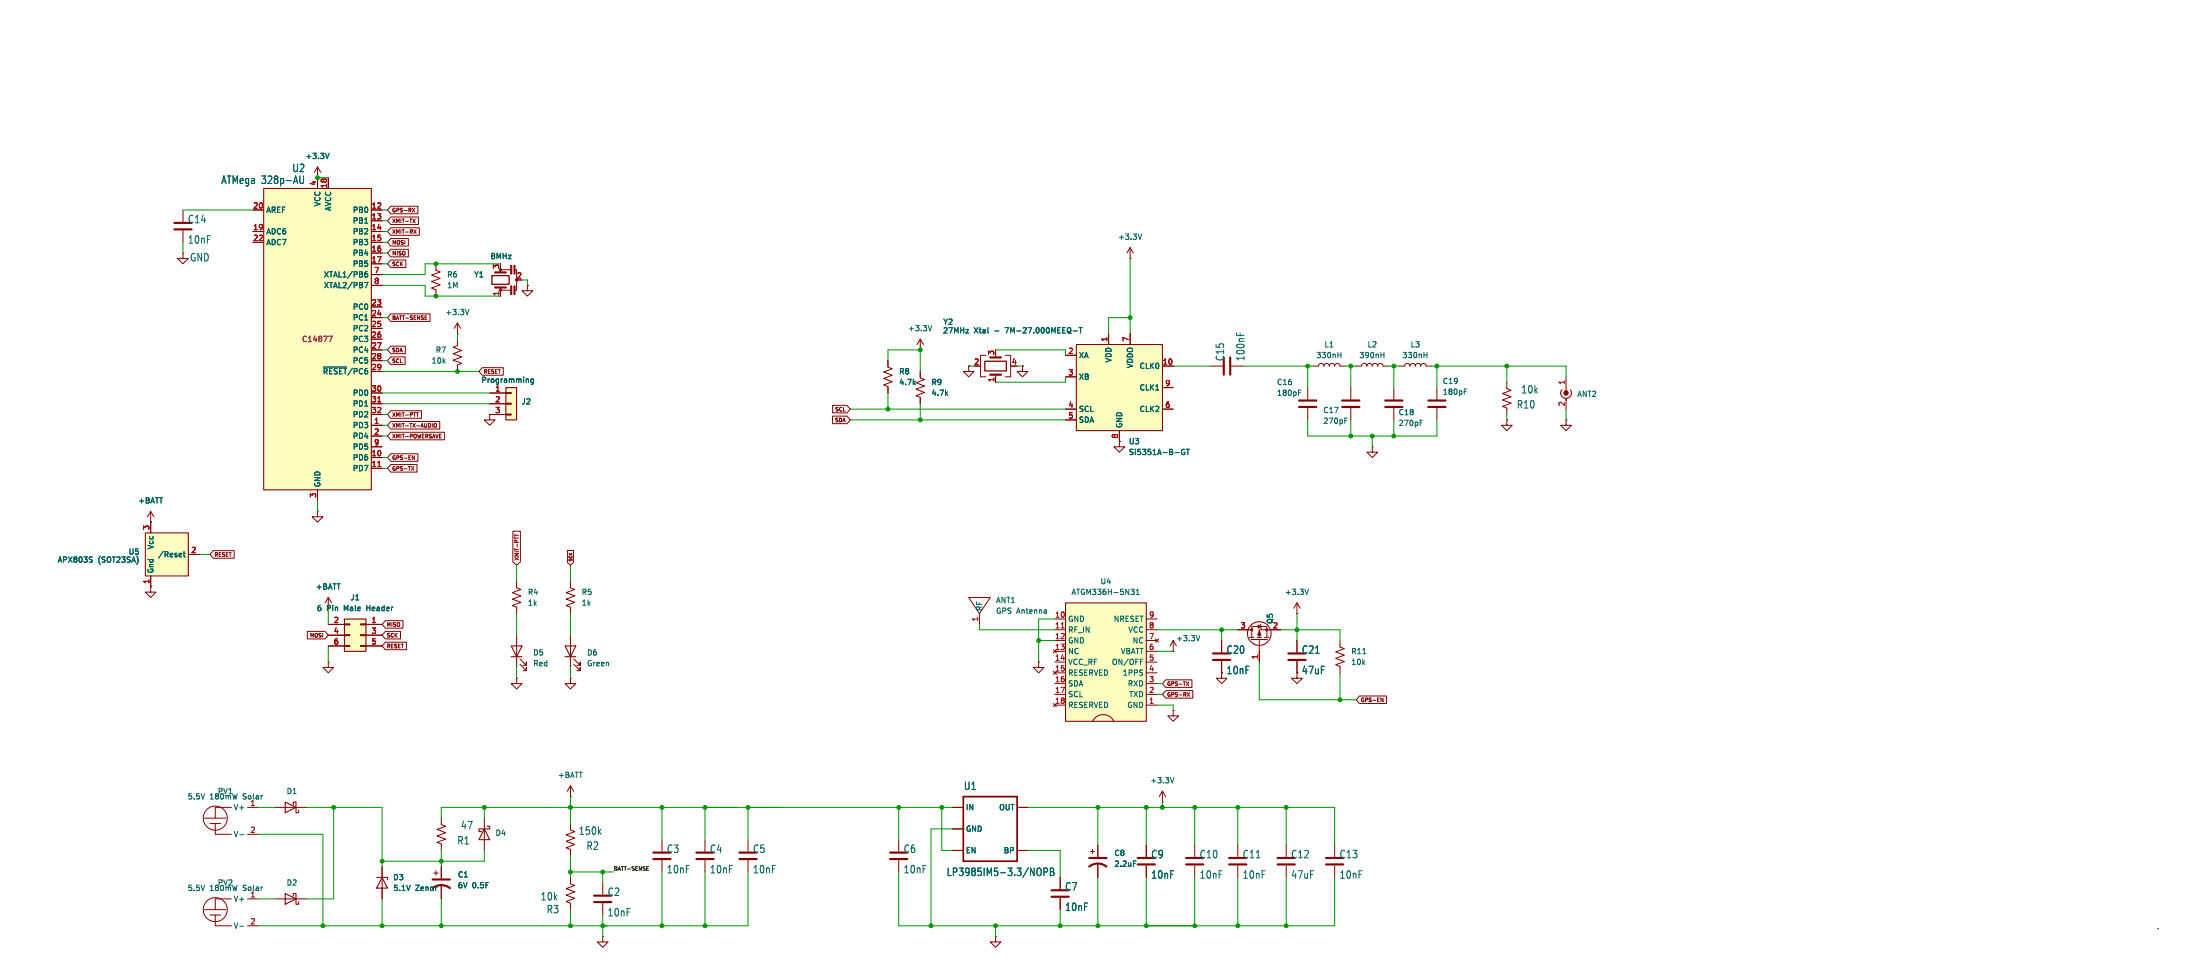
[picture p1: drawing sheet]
<svg xmlns="http://www.w3.org/2000/svg" width="519mm" height="229mm" viewBox="0 0 519 229" stroke-linecap="round" stroke-linejoin="round" font-family="sans-serif">
<g fill="none" stroke="#840000" stroke-width=".24">
<path d="M74.9 120.7v1.2h1.3l-1.3 1.3-1.2-1.3h1.2M74.9 120.7h.1M121.9 137.2v1.5l1 .4-2 .8 2 .7-2 .8 2 .7-2 .8 1 .4v1.5M316.2 151.2v1.5l1 .4-2 .7 2 .8-2 .7 2 .8-2 .8 1 .4v1.5M134.6 194.3v1.6l1 .3-2 .8 2 .8-2 .7 2 .8-2 .8 1 .3v1.6M274.3 189.3h.1M274.3 186.7l-.7 1.3M274.3 186.7l.8 1.3M274.3 186.7v2.6M303.5 199.4v2.8M315 199.4v2.8M250.2 207v2.8"/>
<path d="M250.2 211.9v2.8M303.5 204.2v2.8M315 204.2v2.8M509.2 219.2h.1"/>
</g>
<path d="M248.2 210.1h4M248.2 211.6h4M301.5 202.5h4.1M301.5 204h4.1M312.9 202.5h4.1M312.9 204h4.1" fill="none" stroke="#840000" stroke-width=".51"/>
<path d="M321.6 154.3h.7M277 183.5l-.4 1.3" fill="none" stroke="#006464" stroke-width=".24"/>
<path d="M34.3 125.8h10.1v10.1h-10.1z" fill="#ffffc2"/>
<g fill="none" stroke="#840000" stroke-width=".24">
<path d="M102.9 62.3v1.5l1 .4-2 .7 2 .8-2 .7 2 .8-2 .8 1 .4v1.5M107.9 78.8h.1M107.9 76.2l-.7 1.3M107.9 76.2l.8 1.3M107.9 76.2v2.6M118.1 68.5h2.4M118.1 63.5v.7M118.1 68v1.9M118.1 63.7h2.5M121.4 63.7h.5v4.8h-.5M124.5 67.3v1.3h1.2l-1.2 1.3-1.3-1.3h1.3M124.5 67.3h.1"/>
<path d="M285.7 86.4h2.8M290.6 86.4h2.8M308.6 91.5v2.8M308.6 96.3v2.8M309.9 86.4h1.2l.2-.5 .5-.1 .4 .1 .2 .5 .2-.5 .5-.1 .4 .1 .2 .5 .2-.5 .4-.1 .5 .1 .2 .5 .1-.5 .5-.1 .4 .1 .2 .5h1.3M318.8 91.5v2.8M318.8 96.3v2.8M320 86.4h1.3l.2-.5 .4-.1 .5 .1 .2 .5 .2-.5 .4-.1 .5 .1 .1 .5 .2-.5 .5-.1 .4 .1 .2 .5 .2-.5 .5-.1 .4 .1 .2 .5h1.3M323.8 105.4v1.3h1.3l-1.3 1.3-1.2-1.3h1.2M323.8 105.4h.1M34.3 125.8h10.1v10.1h-10.1zM35.6 123.2h.1"/>
<path d="M35.6 138.5v1.2h1.2l-1.2 1.3-1.3-1.3h1.3M35.6 138.5h.1M35.6 120.7v5.1M35.6 135.9v2.6M35.6 120.7l-.8 1.2M35.6 120.7l.7 1.2M44.4 130.8h2.6M134.6 137.2v1.5l1 .4-2 .8 2 .7-2 .8 2 .7-2 .8 1 .4v1.5M121.9 149.9v7.6M122.7 156.7l1.5 1.6v-.8v.8h-.8M122.7 155.5l1.5 1.5v-.8v.8h-.8M134.6 149.9v7.6"/>
<path d="M135.4 156.7l1.5 1.6v-.8v.8h-.8M135.4 155.5l1.5 1.5v-.8v.8h-.8M288.3 158.8v1.2h1.3l-1.3 1.3-1.3-1.3h1.3M288.3 158.8h.1M288.3 151.2v2.7M288.3 156v2.8M292.1 148.6h3.3M295.4 150.4v-2.5h3.6v2.5M296.9 147.5l.7 .4-.7 .3zM297.2 150.9v5.3M297.4 147.3l.3 1.1M302.3 148.6h-5.1v1.8"/>
<path d="M306.1 158.8v1.2h1.2l-1.2 1.3-1.3-1.3h1.3M306.1 158.8h.1M306.1 144.8h.1M306.1 142.3v2.5M306.1 151.2v2.7M306.1 156v2.8M306.1 142.3l-.8 1.2M306.1 142.3l.7 1.2M48.3 193.1h5M49.5 194.3h2.6M50.8 194.3v2.6h3.8M54.6 190.5h-3.8v2.6"/>
<path d="M58.4 190.5h2.6M58.4 196.9h2.6M64.8 190.5h7.6M104.1 193.1v1.5l1.1 .4-2.1 .7 2.1 .8-2.1 .8 2.1 .7-2.1 .8 1 .4v1.5M166.4 198.1v2.8M176.5 198.1v2.8M48.3 214.7h5M49.5 215.9h2.6M50.8 215.9v2.6h3.8M54.6 212.1h-3.8v2.6M58.4 212.1h2.6M58.4 218.5h2.6"/>
<path d="M64.8 212.1h7.6M90.2 204.5v7.6M166.4 203v2.8M176.5 203v2.8M234.9 221v1.3h1.3l-1.3 1.2-1.2-1.2h1.2M234.9 221h.1"/>
<circle cx="50.8" cy="193.1" r="2.84"/>
<circle cx="50.8" cy="214.7" r="2.84"/>
</g>
<g fill="none" stroke="#006464" stroke-width=".24">
<path d="M110.7 73l-.5 1.3M291.8 78.5v.7M306.4 92.6h.5M306.4 92h.6M315.7 83.8h.7M316.4 83.2v1.2M317.4 99.3h.4M317.4 98.6h.6M325.9 83.8h.7M326.6 83.2v1.2M21.6 131.4l.2 .1M21.7 132.2v.4"/>
<path d="M43.2 130.6h.5M43.4 130.1v1.1l.3 .2M308.8 139l-.4 1.3M56.5 197h1M56.5 218.6h1"/>
</g>
<g fill="none" stroke="#840000" stroke-width=".51">
<path d="M116.8 67.8h2.6M116.8 64.3h2.6M288.8 84.4v4M290.3 84.4v4M306.6 96h4M306.6 94.5h4M316.7 96h4.1M316.7 94.5h4.1M286.3 154.2h4M286.3 155.7h4M304 154.2h4.1M304 155.7h4.1"/>
<path d="M164.3 201.2h4.1M164.3 202.7h4.1M174.5 201.2h4.1M174.5 202.7h4.1"/>
</g>
<g fill="#840000" stroke="#840000" stroke-width=".24">
<path d="M120.5 67.5h.3v2h-.3z"/>
<path d="M121.3 67.5h.2v2h-.2z"/>
<path d="M120.5 62.6h.3v2.1h-.3z"/>
<path d="M121.3 62.6h.2v2.1h-.2z"/>
<path d="M297.2 148.9l.4 1h-.8z"/>
<circle cx="118.1" cy="68.5" r=".25"/>
<circle cx="295.4" cy="148.6" r=".25"/>
<circle cx="299" cy="148.6" r=".25"/>
</g>
<path d="M116.1 65h4v2.1h-4z" fill="none" stroke="#840000" stroke-width=".3"/>
<g fill="none" stroke="#840000" stroke-width=".25">
<path d="M120.6 152.4h2.6l-1.3 2.6zM120.6 155h2.6M133.3 152.4h2.6l-1.3 2.6zM133.3 155h2.6M294.9 150.4h1M295.3 150.9h3.8M296.7 150.4h1M298.4 150.4h1.1M67.3 189.3l2.5 1.2-2.5 1.3zM69.2 189.9v-.6h.6v2.5h.7v-.6M67.3 210.8l2.5 1.3-2.5 1.3zM69.2 211.5v-.7h.6v2.6h.7v-.6"/>
<path d="M88.9 207h2.5v.5M90.2 207l1.2 2.6h-2.5z"/>
<circle cx="297.2" cy="149.5" r="2.79"/>
</g>
<path d="M251.5 142.3h19v27.9h-19z" fill="#ffffc2"/>
<g fill="none" stroke="#840000" stroke-width=".24">
<path d="M217.2 87.7v1.5l1 .4-2 .7 2 .8-2 .7 2 .8-2 .8 1 .4v1.5M228.6 141h5.1l-2.6 3.8zM231.1 144.8v2.5M245.1 156.2v1.3h1.3l-1.3 1.3-1.3-1.3h1.3M245.1 156.2h.1M248.9 146.1h2.6M248.9 148.6h2.6M248.9 151.2h2.6M248.9 153.7h2.6M248.9 156.2h2.6M248.9 158.8h2.6M270.5 146.1h2.5"/>
<path d="M270.5 148.6h2.5M270.5 151.2h2.5M270.5 153.7h2.5M270.5 156.2h2.5M270.5 158.8h2.5M272.7 150.8l.7 .7M273.4 150.8l-.7 .7M248.9 161.3h2.6M248.9 163.9h2.6M248.9 166.4h2.6M257.8 170.2a2.84 2.84 0 0 1 2.5-1.6 2.84 2.84 0 0 1 2.6 1.6M270.5 161.3h2.5"/>
<path d="M270.5 163.9h2.5M270.5 166.4h2.5M276.9 167.7v1.2h1.2l-1.2 1.3-1.3-1.3h1.3M276.9 167.7h.1"/>
</g>
<path d="M251.5 142.3h19v27.9h-19z" fill="none" stroke="#840000" stroke-width=".25"/>
<path d="M250.4 148.2h.8" fill="none" stroke="#a90000" stroke-width=".24"/>
<path d="M266.9 139h.8l-.5 .5 .4 .1 .1 .5-.3 .2h-.3M268.2 139.4l.3-.4v1.3M268.2 140.3h.7M269.1 155.5h.6" fill="none" stroke="#006464" stroke-width=".24"/>
<path d="M81.3 146.1h5.1v7.6h-5.1z" fill="#ffffc2"/>
<path d="M81.3 146.1h5.1v7.6h-5.1z" fill="none" stroke="#840000" stroke-width=".25"/>
<g fill="none" stroke="#840000" stroke-width=".24">
<path d="M77.5 147.3h3.8M77.5 149.9h3.8M77.5 152.4h3.8M81.3 147.2h1.2v.3h-1.2zM81.3 149.8h1.2v.2h-1.2zM81.3 152.3h1.2v.3h-1.2zM85.1 147.2h1.3v.3h-1.3zM85.1 149.8h1.3v.2h-1.3zM85.1 152.3h1.3v.3h-1.3zM86.4 147.3h3.8M86.4 149.9h3.8M86.4 152.4h3.8"/>
<path d="M276.9 153.7h.1M276.9 151.2l-.8 1.2M276.9 151.2l.7 1.2M276.9 151.2v2.5M134.6 160v1.3h1.3l-1.3 1.3-1.3-1.3h1.3M134.6 160h.1"/>
</g>
<path d="M283.1 150l-.4 1.2" fill="none" stroke="#006464" stroke-width=".24"/>
<path d="M254 81.3h20.3v20.3h-20.3z" fill="#ffffc2"/>
<path d="M254 81.3h20.3v20.3h-20.3z" fill="none" stroke="#840000" stroke-width=".25"/>
<g fill="none" stroke="#840000" stroke-width=".24">
<path d="M261.6 78.8v2.5M266.7 78.8v2.5M107.9 80v1.6l-1 .3 2.1 .8-2.1 .8 2.1 .7-2.1 .8 2.1 .8-1.1 .3v1.6M251.5 83.8h2.5M251.5 88.9h2.5M251.5 96.5h2.5M251.5 99.1h2.5M274.3 96.5h2.6M274.3 86.4h2.6M274.3 91.5h2.6M328.9 91.5v2.8M328.9 96.3v2.8"/>
<path d="M355.6 90.2v1.5l1 .4-2 .8 2 .7-2 .8 2 .7-2 .8 1 .4v1.5M264.2 104.2v1.2h1.2l-1.2 1.3-1.3-1.3h1.3M264.2 104.2h.1M264.2 101.6v2.6M77.5 156.2v1.3h1.2l-1.2 1.3-1.3-1.3h1.3M77.5 156.2h.1M77.5 141l-.8 1.3M77.5 141l.7 1.3M77.5 141v2.5M121.9 160v1.3h1.3l-1.3 1.3-1.3-1.3h1.3M121.9 160h.1M134.6 188h.1"/>
<path d="M134.6 185.4l-.7 1.3M134.6 185.4l.8 1.3M134.6 185.4v2.6M156.2 198.1v2.8M156.2 203v2.8"/>
</g>
<path d="M335.1 99.8h.5M335.1 99.2h.6M279.5 106.1a.58 .58 0 0 0-.7 .6 .58 .58 0 0 0 .8 .5v-.5h-.2M280 106h.7M280.3 106v1.3" fill="none" stroke="#006464" stroke-width=".24"/>
<path d="M326.9 96h4.1M326.9 94.5h4.1M154.2 201.2h4M154.2 202.7h4" fill="none" stroke="#840000" stroke-width=".51"/>
<path d="M119.4 91.5h2.5v7.6h-2.5z" fill="#ffffc2"/>
<path d="M119.4 91.5h2.5v7.6h-2.5zM368.6 92a1.27 1.27 0 0 0 .1 1.7 1.27 1.27 0 0 0 1.7 0 1.27 1.27 0 0 0 .2-1.7M114.3 195.6l1.3 2.5h-2.6zM114.9 195h.7v.6h-2.6v.6h.7" fill="none" stroke="#840000" stroke-width=".25"/>
<g fill="none" stroke="#840000" stroke-width=".24">
<path d="M115.6 97.8v1.3h1.2l-1.2 1.3-1.3-1.3h1.3M115.6 97.8h.1M115.6 92.7h3.8M115.6 95.3h3.8M115.6 97.8h3.8M119.4 92.6h1.2v.3h-1.2zM119.4 95.1h1.2v.3h-1.2zM119.4 97.7h1.2v.2h-1.2zM217.2 82.6h.1M217.2 80l-.8 1.3M217.2 80l.7 1.3M217.2 80v2.6"/>
<path d="M228.6 86.4v1.3h1.3l-1.3 1.2-1.3-1.2h1.3M228.6 86.4h.1M330.2 86.4h1.3l.2-.5 .4-.1 .5 .1 .1 .5 .2-.5 .5-.1 .4 .1 .2 .5 .2-.5 .4-.1 .5 .1 .2 .5 .2-.5 .4-.1 .5 .1 .1 .5h1.3M339.1 91.5v2.8M339.1 96.3v2.8M355.6 99.1v1.3h1.3l-1.3 1.2-1.3-1.2h1.3M355.6 99.1h.1M369.6 99.1v1.3h1.2l-1.2 1.2-1.3-1.2h1.3M369.6 99.1h.1M369.6 88.9v3.8M369.6 94v2.5M114.3 193.1v7.6"/>
<path d="M281.9 199.4v2.8M292.1 199.4v2.8M102.4 206h1M102.9 205.5v1M104.1 204.5v2.8M104.1 208.8v3.3M134.6 207v1.6l1 .3-2 .8 2 .8-2 .7 2 .8-2 .8 1 .3v1.6M142.2 208.3v2.8M142.2 213.1v2.8M281.9 204.2v2.8M292.1 204.2v2.8M142.2 221v1.3h1.3l-1.3 1.2-1.2-1.2h1.2"/>
<path d="M142.2 221h.1"/>
</g>
<path d="M219.9 76.8l-.4 1.3M124.5 89.4l.2 .2v.7M125.9 89.4v1l-.3 .3-.3-.1M125.9 89.5l-.4-.1-.2 .3 .1 .5h.5M336 83.8h.8M336.8 83.2v1.2M345.6 92.4h.4M345.6 91.8h.6" fill="none" stroke="#006464" stroke-width=".24"/>
<path d="M337.1 96h4M337.1 94.5h4M102.1 209.6a3.3 3.3 0 0 1 4.1 0M102.1 207.5h4.1M140.2 211.4h4.1M140.2 212.9h4.1M279.9 202.5h4.1M279.9 204h4.1M290.1 202.5h4M290.1 204h4" fill="none" stroke="#840000" stroke-width=".51"/>
<circle cx="369.6" cy="92.7" r=".51" fill="#840000" stroke="#840000" stroke-width=".24"/>
<path d="M62.2 44.5h25.4v71.1h-25.4z" fill="#ffffc2"/>
<path d="M62.2 44.5h25.4v71.1h-25.4z" fill="none" stroke="#840000" stroke-width=".25"/>
<g fill="none" stroke="#840000" stroke-width=".24">
<path d="M74.9 39.4v5.1M74.9 39.4l-.7 1.3M74.9 39.4l.8 1.3M43.2 59.7v1.3h1.2l-1.2 1.3-1.3-1.3h1.3M43.2 59.7h.1M43.2 49.6v2.7M43.2 54.4v2.8M59.7 49.6h2.5M59.7 54.6h2.5M59.7 57.2h2.5M74.9 41.9h.1M77.5 41.9v2.6"/>
<path d="M87.6 49.6h2.6M87.6 54.6h2.6M87.6 57.2h2.6M87.6 52.1h2.6M87.6 59.7h2.6M92.2 58.8h4.2v1.8h-4.2l-.8-.9zM92.2 56.3h4.2v1.8h-4.2l-.8-.9zM92.2 51.2h6.5v1.8h-6.5l-.8-.9zM92.2 48.7h6.4v1.7h-6.4l-.8-.8zM92.2 53.7h6.8v1.8h-6.8l-.8-.9zM97.3 49.1l.6 .9M97.4 51.7l.6 .9"/>
<path d="M97.6 54.2l.6 .9M97.9 49.1l-.6 .9M98 51.7l-.6 .9M98.2 54.2l-.6 .9M266.7 58.4l-.8 1.3M266.7 58.4l.8 1.3M266.7 58.4v2.6M87.6 62.3h2.6M87.6 64.8h2.6M87.6 67.3h2.6M87.6 72.4h2.6M87.6 75h2.6"/>
<path d="M87.6 77.5h2.6M92.2 74.1h9.3v1.7h-9.3l-.8-.8zM92.2 61.4h3.6v1.7h-3.6l-.8-.8zM100.3 75h.3M100.3 75.4h.4M100.3 74.5h.4M118.1 68.6v1.3M124.5 67.3h.1M261.6 78.8v2.5M266.7 61h.1M266.7 78.8v2.5M87.6 80h2.6"/>
<path d="M87.6 82.6h2.6M87.6 85.1h2.6M87.6 87.7h2.6M87.6 92.7h2.6M87.6 95.3h2.6M87.6 97.8h2.6M92.2 84.2h3.4v1.8h-3.4l-.8-.9zM92.2 81.7h3.4v1.8h-3.4l-.8-.9zM92.2 96.9h7.3v1.8h-7.3l-.8-.9zM92.2 99.5h11.6v1.7h-11.6l-.8-.8zM98.3 97.4h.5M113.8 86.8h5v1.7h-5l-.8-.8z"/>
<path d="M115.6 97.8h.1M115.6 92.7h3.8M115.6 95.3h3.8M115.6 97.8h3.8M196.5 98.2h3.4l.8 .9-.8 .9h-3.4zM196.5 95.7h3.4l.8 .8-.8 .9h-3.4zM209.5 85.1v1.5l1.1 .4-2.1 .8 2.1 .7-2.1 .8 2.1 .8-2.1 .7 1 .4v1.5M217.2 87.7v1.2M217.2 94v1.3M228.6 86.4h.1M231.1 86.4h.3M232.7 83.8h-1.3v5.1h1.3"/>
<path d="M234.9 88.4v1.8M237.2 83.8h1.3v5.1h-1.3M241.3 86.4v1.3h1.3l-1.3 1.2-1.3-1.2h1.3M241.3 86.4h.1M251.5 83.8h2.5M251.5 88.9h2.5M251.5 96.5h2.5M251.5 99.1h2.5M274.3 86.4h2.6M274.3 96.5h2.6M274.3 91.5h2.6M74.9 115.6v2.5"/>
<path d="M87.6 100.4h2.6M87.6 102.9h2.6M87.6 105.4h2.6M87.6 108h2.6M87.6 110.5h2.6M92.2 109.6h6.2v1.8h-6.2l-.8-.9zM92.2 107.1h6.4v1.8h-6.4l-.8-.9zM92.2 102h12.7v1.8h-12.7l-.8-.9zM97.1 110.1l.6 .9M97.3 107.6l.5 .8v-.8M97.7 110.1l-.6 .9M102.4 100.1l.2-.2 .4 .2-.1 .7-.5-.1z"/>
<path d="M103.7 103.4h.4M103.7 102.5h.4M264.2 104.2h.1M264.2 101.6v2.6M35.6 123.2h.1M35.6 138.5h.1M35.6 123.2v2.6M35.6 135.9v2.6M44.4 130.8h2.6M50.3 129.9h5v1.8h-5l-.8-.9zM121 125.4h1.8v7.2l-.9 .8-.9-.8zM121.5 126.1v.5"/>
<path d="M133.9 129.9h1.4v2.9l-.7 .6-.7-.6zM72.5 149h4.2l.8 .9-.8 .9h-4.2zM77.5 147.3h3.8M77.5 149.9h3.8M77.5 152.4h3.8M86.4 147.3h3.8M86.4 149.9h3.8M86.4 152.4h3.8M90.9 149h3.6v1.8h-3.6l-.7-.9zM90.9 146.5h4.2v1.7h-4.2l-.7-.9zM90.9 151.5h5v1.8h-5l-.7-.9zM288.3 158.8h.1"/>
<path d="M288.3 151.2v2.7M288.3 156v2.8M292.1 148.6h2.5M297.2 153.7v2.5M299.7 148.6h2.6M306.1 158.8h.1M306.1 151.2v2.7M306.1 156v2.8M275.1 160.4h6.2v1.8h-6.2l-.8-.9zM275.1 163h6.4v1.7h-6.4l-.8-.8zM280 160.9l.5 .9M280.2 163.4l.6 .9"/>
<path d="M280.5 160.9l-.5 .9M280.8 163.4l-.6 .9M320.8 164.2h6.4v1.8h-6.4l-.8-.9zM325.9 164.7l.5 .9v-.9M212.1 198.1v2.8M224.8 190.5h2.5M224.8 195.6h2.5M240 190.5h2.6M259.1 199.4v2.8M270.5 199.4v2.8M90.2 204.5v2.5M90.2 209.6v2.5"/>
<path d="M104.1 204.5v2.8M104.1 208.8v3.3M212.1 203v2.8M224.8 200.7h2.5M240 200.7h2.6M250.2 207v2.8M250.2 211.9v2.8M257.3 200.9h1M257.8 200.4v1M259.1 203.7v3.3M270.5 204.2v2.8"/>
</g>
<g fill="none" stroke="#006464" stroke-width=".24">
<path d="M77.7 36.2l-.5 1.2M70.8 41.5v1.5l.3 .3 .4-.1 .1-.2v-1.5M269.4 55.2l-.4 1.3M86 66.6h.8l-.5 1.3M86.1 64.7l.4-.1 .3 .2-.1 .5h-.6M86.7 64.1l-.4 .1-.2 .2M253.3 78.1h.9M254.6 77.3h.8M255 77.3v1.3M76.3 86.6h5.5M124.5 89.4l.2 .2v.7M125.9 89.4v1l-.3 .3-.3-.1"/>
<path d="M125.9 89.5l-.4-.1-.2 .3 .1 .5h.5M279.5 106.1a.58 .58 0 0 0-.7 .6 .58 .58 0 0 0 .8 .5v-.5h-.2M280 106h.7M280.3 106v1.3M21.6 131.4l.2 .1M21.7 132.2v.4M43.2 130.6h.5M43.4 130.1v1.1l.3 .2M244.9 204.9h.6l.2 .5-.1 1-.3 .2-.4-.1M246.4 205.8l.7-.1 .1-.3-.1-.5-.7-.1v1.8M247.9 204.8h.5l.3 .4-.3 .5 .3 .2v.4l-.3 .3h-.5zM247.9 205.7h.5"/>
<path d="M267.5 203.2h.6"/>
</g>
<path d="M89.1 94.9h.8M89.1 110.1h.8" fill="none" stroke="#a90000" stroke-width=".24"/>
<path d="M77.6 79.3h.8l-.5 1.3" fill="none" stroke="#840084" stroke-width=".24"/>
<path d="M41.1 52.6h4.1M41.1 54.1h4.1M233.7 88.4h2.5M233.7 84.4h2.5M210.1 201.2h4M210.1 202.7h4M257 204.5a3.3 3.3 0 0 1 4.1 0M257 202.5h4.1M268.5 202.5h4M268.5 204h4" fill="none" stroke="#840000" stroke-width=".51"/>
<path d="M232.4 85.2h5.1v2.3h-5.1z" fill="none" stroke="#840000" stroke-width=".3"/>
<path d="M227.3 188h12.7v15.2h-12.7z" fill="none" stroke="#840000" stroke-width=".41"/>
<path d="M152.6 204.9h.3M152.6 205.4h.5M152.6 204.5h.5" fill="none" stroke="#0f0f0f" stroke-width=".24"/>
<g fill="none" stroke="#009600" stroke-width=".24">
<path d="M43.2 49.6h16.5M43.2 57.2v2.5M74.9 41.9h2.6M90.2 54.6h1.2M90.2 52.1h1.2M90.2 49.6h1.2M90.2 59.7h1.2M90.2 57.2h1.2M90.2 67.3h10.1v2.6h17.8M90.2 62.3h1.2M90.2 75h1.2M107.9 78.8v1.2"/>
<path d="M118.1 62.3h-17.8v2.5h-10.1M123.2 66.1h1.3v1.2M266.7 75h-5.1v3.8M266.7 61v17.8M90.2 97.8h1.2M90.2 95.3h25.4M90.2 82.6h1.2M90.2 87.7h22.8M90.2 92.7h25.4M90.2 85.1h1.2M200.7 99.1h50.8M200.7 96.5h50.8"/>
<path d="M209.5 85.1v-2.5h7.7v5.1M209.5 92.7v3.8M217.2 95.3v3.8M228.6 86.4h1.3M234.9 82.6h16.6M240 86.4h1.3M251.5 88.9v1.3h-16.6M276.9 86.4h8.8M293.4 86.4h16.5M308.6 99.1v3.8h30.5v-3.8M308.6 86.4v5.1M317.5 86.4h2.5"/>
<path d="M318.8 86.4v5.1M318.8 99.1v3.8M327.7 86.4h2.5M328.9 86.4v5.1M328.9 99.1v3.8M337.8 86.4h31.8v2.5M339.1 86.4v5.1M355.6 86.4v3.8M355.6 97.8v1.3M369.6 96.5v2.6M74.9 118.1v2.6M90.2 102.9h1.2"/>
<path d="M90.2 108h1.2M90.2 100.4h1.2M90.2 110.5h1.2M323.8 102.9v2.5M47 130.8h2.5M121.9 133.4v3.8M134.6 133.4v3.8M77.5 143.5v3.8M77.5 152.4v3.8M121.9 144.8v5.1M121.9 157.5v2.5M134.6 144.8v5.1"/>
<path d="M134.6 157.5v2.5M231.1 147.3v1.3h17.8M245.1 151.2h3.8M248.9 146.1h-3.8v10.1M273 153.7h3.9M273 148.6h19.1M288.3 148.6v2.6M297.2 156.2v8.9h22.8M302.3 148.6h13.9v2.6M306.1 144.8v6.4M316.2 158.8v6.3M273 161.3h1.3"/>
<path d="M273 163.9h1.3M273 166.4h3.9v1.3M61 190.5h3.8M61 196.9h15.2v21.6M72.4 190.5h17.8v14M78.7 190.5v21.6h-6.3M114.3 190.5v2.6M134.6 188v6.3M156.2 190.5v7.6M166.4 190.5v7.6M176.5 190.5v7.6M212.1 190.5v7.6"/>
<path d="M222.2 190.5v10.2h2.6M224.8 190.5h-120.7v2.6M224.8 195.6h-5.1v22.9M242.6 190.5h72.4v8.9M259.1 190.5v8.9M270.5 190.5v8.9M274.3 189.3v1.2M281.9 190.5v8.9M292.1 190.5v8.9M303.5 190.5v8.9M61 212.1h3.8M90.2 212.1v6.4"/>
<path d="M104.1 200.7v3.8M104.1 212.1v6.4M114.3 200.7v2.5h-24.1M134.6 205.8h10.2M134.6 202v5M134.6 214.7v3.8M142.2 205.8v2.5M142.2 215.9v5.1M156.2 205.8v12.7M166.4 205.8v12.7M176.5 205.8v12.7h-115.5M212.1 205.8v12.7h102.9v-11.5"/>
<path d="M234.9 218.5v2.5M242.6 200.7h7.6v6.3M250.2 214.7v3.8M259.1 207v11.5M270.5 207v11.5M281.9 207v11.5M292.1 207v11.5M303.5 207v11.5"/>
</g>
<g fill="#009600" stroke="#009600" stroke-width=".24">
<circle cx="212.1" cy="190.5" r=".46"/>
<circle cx="222.2" cy="190.5" r=".46"/>
<circle cx="245.1" cy="151.2" r=".46"/>
<circle cx="176.5" cy="190.5" r=".46"/>
<circle cx="234.9" cy="218.5" r=".46"/>
<circle cx="250.2" cy="218.5" r=".46"/>
<circle cx="166.4" cy="190.5" r=".46"/>
<circle cx="156.2" cy="190.5" r=".46"/>
<circle cx="219.7" cy="218.5" r=".46"/>
<circle cx="90.2" cy="203.2" r=".46"/>
<circle cx="90.2" cy="218.5" r=".46"/>
<circle cx="76.2" cy="218.5" r=".46"/>
<circle cx="78.7" cy="190.5" r=".46"/>
<circle cx="156.2" cy="218.5" r=".46"/>
<circle cx="166.4" cy="218.5" r=".46"/>
<circle cx="142.2" cy="218.5" r=".46"/>
<circle cx="142.2" cy="205.8" r=".46"/>
<circle cx="134.6" cy="190.5" r=".46"/>
<circle cx="74.9" cy="41.9" r=".46"/>
<circle cx="102.9" cy="62.3" r=".46"/>
<circle cx="102.9" cy="69.9" r=".46"/>
<circle cx="107.9" cy="87.7" r=".46"/>
<circle cx="134.6" cy="218.5" r=".46"/>
<circle cx="134.6" cy="205.8" r=".46"/>
<circle cx="104.1" cy="218.5" r=".46"/>
<circle cx="104.1" cy="203.2" r=".46"/>
<circle cx="114.3" cy="190.5" r=".46"/>
<circle cx="281.9" cy="218.5" r=".46"/>
<circle cx="281.9" cy="190.5" r=".46"/>
<circle cx="274.3" cy="190.5" r=".46"/>
<circle cx="270.5" cy="190.5" r=".46"/>
<circle cx="303.5" cy="218.5" r=".46"/>
<circle cx="292.1" cy="218.5" r=".46"/>
<circle cx="303.5" cy="190.5" r=".46"/>
<circle cx="292.1" cy="190.5" r=".46"/>
<circle cx="339.1" cy="86.4" r=".46"/>
<circle cx="355.6" cy="86.4" r=".46"/>
<circle cx="328.9" cy="86.4" r=".46"/>
<circle cx="328.9" cy="102.9" r=".46"/>
<circle cx="323.8" cy="102.9" r=".46"/>
<circle cx="318.8" cy="102.9" r=".46"/>
<circle cx="318.8" cy="86.4" r=".46"/>
<circle cx="288.3" cy="148.6" r=".46"/>
<circle cx="306.1" cy="148.6" r=".46"/>
<circle cx="308.6" cy="86.4" r=".46"/>
<circle cx="316.2" cy="165.1" r=".46"/>
<circle cx="259.1" cy="190.5" r=".46"/>
<circle cx="259.1" cy="218.5" r=".46"/>
<circle cx="270.5" cy="218.5" r=".46"/>
<circle cx="209.5" cy="96.5" r=".46"/>
<circle cx="217.2" cy="99.1" r=".46"/>
<circle cx="217.2" cy="82.6" r=".46"/>
<circle cx="266.7" cy="75" r=".46"/>
</g>
<g font-size="2.5" fill="#006464">
<text x="68.9" y="40.8">U2</text>
<text x="52.1" y="43.6">ATMega 328p-AU</text>
<text x="44.3" y="52.9">C14</text>
<text x="44.3" y="57.7">10nF</text>
<text x="44.8" y="61.9">GND</text>
<text x="289.1" y="85.3" transform="rotate(-90 289.1 85.3)">C15</text>
<text x="293.9" y="85.3" transform="rotate(-90 293.9 85.3)">100nF</text>
<text x="358.9" y="93">10k</text>
<text x="357.9" y="96.6">R10</text>
<text x="289.4" y="154.5">C20</text>
<text x="307.1" y="154.5">C21</text>
<text x="289.4" y="159.3">10nF</text>
<text x="307.1" y="159.3">47uF</text>
<text x="227.4" y="186.6">U1</text>
<text x="108.7" y="195.9">47</text>
<text x="136.5" y="197.2">150k</text>
<text x="107.8" y="199.5">R1</text>
<text x="138.3" y="200.7">R2</text>
<text x="157.3" y="201.5">C3</text>
<text x="167.4" y="201.5">C4</text>
<text x="177.6" y="201.5">C5</text>
<text x="213.2" y="201.5">C6</text>
<text x="271.6" y="202.7">C9</text>
<text x="283" y="202.7">C10</text>
<text x="293.2" y="202.7">C11</text>
<text x="304.6" y="202.7">C12</text>
<text x="316" y="202.7">C13</text>
<text x="157.3" y="206.3">10nF</text>
<text x="167.4" y="206.3">10nF</text>
<text x="177.6" y="206.3">10nF</text>
<text x="213.2" y="206.3">10nF</text>
<text x="223.3" y="206.9">LP3985IM5-3.3/NOPB</text>
<text x="271.6" y="207.6">10nF</text>
<text x="283" y="207.6">10nF</text>
<text x="293.2" y="207.6">10nF</text>
<text x="304.6" y="207.6">47uF</text>
<text x="316" y="207.6">10nF</text>
<text x="127.5" y="212.7">10k</text>
<text x="128.9" y="215.7">R3</text>
<text x="143.3" y="211.6">C2</text>
<text x="251.3" y="210.4">C7</text>
<text x="251.3" y="215.2">10nF</text>
<text x="143.3" y="216.5">10nF</text>
</g>
<g font-size="1.8" fill="#006464">
<text x="72" y="37.7">+3.3V</text>
<text x="62.7" y="50.4">AREF</text>
<text x="75.8" y="48.8" transform="rotate(-90 75.8 48.8)">VCC</text>
<text x="78.3" y="49.9" transform="rotate(-90 78.3 49.9)">AVCC</text>
<text x="83.2" y="50.4">PB0</text>
<text x="83.2" y="53">PB1</text>
<text x="62.7" y="55.5">ADC6</text>
<text x="62.7" y="58">ADC7</text>
<text x="83.2" y="55.5">PB2</text>
<text x="83.2" y="58">PB3</text>
<text x="263.8" y="56.8">+3.3V</text>
<text x="76.3" y="65.7">XTAL1/PB6</text>
<text x="83.2" y="60.6">PB4</text>
<text x="83.2" y="63.1">PB5</text>
<text x="105.4" y="65.7">R6</text>
<text x="111.8" y="65.7">Y1</text>
<text x="115.7" y="61.3">8MHz</text>
<text x="76.3" y="68.2">XTAL2/PB7</text>
<text x="105.4" y="68.2">1M</text>
<text x="83.2" y="73.3">PC0</text>
<text x="83.2" y="75.8">PC1</text>
<text x="105" y="74.5">+3.3V</text>
<text x="222.5" y="76.8">Y2</text>
<text x="83.2" y="78.4">PC2</text>
<text x="83.2" y="80.9">PC3</text>
<text x="83.2" y="83.4">PC4</text>
<text x="102.7" y="83.4">R7</text>
<text x="214.2" y="78.4">+3.3V</text>
<text x="222.4" y="78.9">27MHz</text>
<text x="229.8" y="78.9">Xtal</text>
<text x="234.8" y="78.9">-</text>
<text x="237.5" y="78.9">7M-27.000MEEQ-T</text>
<text x="312.5" y="82.2">L1</text>
<text x="322.6" y="82.2">L2</text>
<text x="332.8" y="82.2">L3</text>
<text x="76.1" y="88.5">~{RESET}/PC6</text>
<text x="83.2" y="86">PC5</text>
<text x="101.8" y="86">10k</text>
<text x="212.1" y="88.5">R8</text>
<text x="254.5" y="84.7">XA</text>
<text x="254.5" y="89.8">XB</text>
<text x="262.5" y="85.6" transform="rotate(-90 262.5 85.6)">VDD</text>
<text x="267.6" y="87" transform="rotate(-90 267.6 87)">VDDO</text>
<text x="268.8" y="87.2">CLK0</text>
<text x="310.5" y="84.7">330nH</text>
<text x="320.7" y="84.7">390nH</text>
<text x="330.9" y="84.7">330nH</text>
<text x="83.2" y="93.6">PD0</text>
<text x="113.5" y="90.6">Programming</text>
<text x="123" y="95.6">J2</text>
<text x="212.1" y="91.1">4.7k</text>
<text x="219.7" y="91.1">R9</text>
<text x="219.7" y="93.6">4.7k</text>
<text x="268.8" y="92.3">CLK1</text>
<text x="301.3" y="93.6">180pF</text>
<text x="301.3" y="91.1">C16</text>
<text x="340.4" y="93.3">180pF</text>
<text x="340.4" y="90.8">C19</text>
<text x="372.1" y="93.9">ANT2</text>
<text x="83.2" y="96.1">PD1</text>
<text x="83.2" y="98.7">PD2</text>
<text x="83.2" y="101.2">PD3</text>
<text x="254.5" y="97.4">SCL</text>
<text x="254.5" y="99.9">SDA</text>
<text x="265" y="101.1" transform="rotate(-90 265 101.1)">GND</text>
<text x="268.8" y="97.4">CLK2</text>
<text x="312.2" y="100.2">270pF</text>
<text x="312.2" y="97.7">C17</text>
<text x="330" y="100.7">270pF</text>
<text x="330" y="98.2">C18</text>
<text x="83.2" y="103.8">PD4</text>
<text x="83.2" y="106.3">PD5</text>
<text x="266.3" y="107.6">Si5351A-B-GT</text>
<text x="266.3" y="105">U3</text>
<text x="83.2" y="108.8">PD6</text>
<text x="83.2" y="111.4">PD7</text>
<text x="32.5" y="119">+BATT</text>
<text x="75.8" y="115.1" transform="rotate(-90 75.8 115.1)">GND</text>
<text x="30.3" y="131.1">U5</text>
<text x="36.4" y="129.7" transform="rotate(-90 36.4 129.7)">Vcc</text>
<text x="37.2" y="131.7">/Reset</text>
<text x="13.5" y="133">APX803S</text>
<text x="23.1" y="133">(SOT23SA)</text>
<text x="36.4" y="135.4" transform="rotate(-90 36.4 135.4)">Gnd</text>
<text x="74.4" y="139.3">+BATT</text>
<text x="82.6" y="141.9">J1</text>
<text x="124.5" y="140.6">R4</text>
<text x="124.5" y="143.1">1k</text>
<text x="137.2" y="140.6">R5</text>
<text x="137.2" y="143.1">1k</text>
<text x="235" y="142.5">ANT1</text>
<text x="252.7" y="140.6">ATGM336H-5N31</text>
<text x="259.6" y="138">U4</text>
<text x="303.1" y="140.6">+3.3V</text>
<text x="74.7" y="144.4">6</text>
<text x="77.1" y="144.4">Pin</text>
<text x="81.3" y="144.4">Male</text>
<text x="86.8" y="144.4">Header</text>
<text x="232" y="144.3" transform="rotate(-90 232 144.3)">RF</text>
<text x="235" y="145">GPS Antenna</text>
<text x="252" y="146.9">GND</text>
<text x="252" y="149.5">RF_IN</text>
<text x="262.7" y="146.9">NRESET</text>
<text x="266.2" y="149.5">VCC</text>
<text x="300.6" y="147.3" transform="rotate(-90 300.6 147.3)">Q5</text>
<text x="125.7" y="154.9">D5</text>
<text x="138.4" y="154.9">D6</text>
<text x="252" y="152">GND</text>
<text x="252" y="154.6">NC</text>
<text x="264.4" y="154.6">VBATT</text>
<text x="267.2" y="152">NC</text>
<text x="277.5" y="151.5">+3.3V</text>
<text x="318.8" y="154.6">R11</text>
<text x="125.7" y="157.4">Red</text>
<text x="138.4" y="157.4">Green</text>
<text x="252" y="157.1">VCC_RF</text>
<text x="252" y="159.6">RESERVED</text>
<text x="262.3" y="157.1">ON/OFF</text>
<text x="264.8" y="159.6">1PPS</text>
<text x="318.8" y="157.1">10k</text>
<text x="252" y="162.2">SDA</text>
<text x="252" y="164.7">SCL</text>
<text x="252" y="167.3">RESERVED</text>
<text x="265.9" y="167.3">GND</text>
<text x="266" y="162.2">RXD</text>
<text x="266.4" y="164.7">TXD</text>
<text x="131.6" y="183.8">+BATT</text>
<text x="271.4" y="185">+3.3V</text>
<text x="44.2" y="188.8">5.5V</text>
<text x="49.5" y="188.8">180mW</text>
<text x="51.3" y="187.6">PV1</text>
<text x="55" y="191.4">V+</text>
<text x="57.4" y="188.8">Solar</text>
<text x="59" y="190.3">1</text>
<text x="67.6" y="187.6">D1</text>
<text x="227.8" y="191.4">IN</text>
<text x="235.7" y="191.4">OUT</text>
<text x="55" y="197.7">V-</text>
<text x="116.8" y="197.4">D4</text>
<text x="227.8" y="196.5">GND</text>
<text x="227.8" y="201.5">EN</text>
<text x="236.8" y="201.5">BP</text>
<text x="262.9" y="202.2">C8</text>
<text x="51.3" y="209.2">PV2</text>
<text x="67.6" y="209.2">D2</text>
<text x="92.7" y="207.9">D3</text>
<text x="108" y="207.3">C1</text>
<text x="108" y="209.8">6V</text>
<text x="111.4" y="209.8">0.5F</text>
<text x="262.9" y="204.7">2.2uF</text>
<text x="44.2" y="210.4">5.5V</text>
<text x="49.5" y="210.4">180mW</text>
<text x="55" y="213">V+</text>
<text x="57.4" y="210.4">Solar</text>
<text x="59" y="211.9">1</text>
<text x="92.7" y="210.4">5.1V</text>
<text x="98" y="210.4">Zenor</text>
<text x="55" y="219.3">V-</text>
</g>
<g font-size="1.8" fill="#a90000">
<text x="74.7" y="43.9" transform="rotate(-90 74.7 43.9)">4</text>
<text x="77.2" y="44.5" transform="rotate(-90 77.2 44.5)">18</text>
<text x="59.6" y="49.3">20</text>
<text x="87.6" y="49.3">12</text>
<text x="87.6" y="51.8">13</text>
<text x="59.6" y="54.4">19</text>
<text x="59.6" y="56.9">22</text>
<text x="87.6" y="54.4">14</text>
<text x="87.6" y="56.9">15</text>
<text x="87.6" y="59.5">16</text>
<text x="87.6" y="62">17</text>
<text x="88.2" y="64.5">7</text>
<text x="117.9" y="63.6" transform="rotate(-90 117.9 63.6)">3</text>
<text x="121.8" y="65.8">2</text>
<text x="88.2" y="67.1">8</text>
<text x="117.9" y="69.9" transform="rotate(-90 117.9 69.9)">1</text>
<text x="87.6" y="72.2">23</text>
<text x="87.6" y="74.7">24</text>
<text x="87.6" y="77.2">25</text>
<text x="87.6" y="79.8">26</text>
<text x="87.6" y="82.3">27</text>
<text x="234.7" y="83.9" transform="rotate(-90 234.7 83.9)">3</text>
<text x="252" y="83.6">2</text>
<text x="261.4" y="80.7" transform="rotate(-90 261.4 80.7)">1</text>
<text x="266.4" y="80.7" transform="rotate(-90 266.4 80.7)">7</text>
<text x="87.6" y="84.9">28</text>
<text x="87.6" y="87.4">29</text>
<text x="229.8" y="86.1">2</text>
<text x="238.7" y="86.1">4</text>
<text x="252" y="88.7">3</text>
<text x="274.3" y="86.1">10</text>
<text x="87.6" y="92.5">30</text>
<text x="87.6" y="95">31</text>
<text x="116.8" y="92.5">1</text>
<text x="116.8" y="95">2</text>
<text x="234.7" y="90.3" transform="rotate(-90 234.7 90.3)">1</text>
<text x="274.9" y="91.2">9</text>
<text x="369.3" y="96" transform="rotate(-90 369.3 96)">2</text>
<text x="369.3" y="90.9" transform="rotate(-90 369.3 90.9)">1</text>
<text x="87.6" y="97.6">32</text>
<text x="88.2" y="100.1">1</text>
<text x="116.8" y="97.6">3</text>
<text x="252" y="96.3">4</text>
<text x="252" y="98.8">5</text>
<text x="274.9" y="96.3">6</text>
<text x="87.6" y="107.7">10</text>
<text x="88.2" y="102.6">2</text>
<text x="88.2" y="105.2">9</text>
<text x="263.9" y="103.6" transform="rotate(-90 263.9 103.6)">8</text>
<text x="87.6" y="110.3">11</text>
<text x="74.7" y="117.6" transform="rotate(-90 74.7 117.6)">3</text>
<text x="35.3" y="125.2" transform="rotate(-90 35.3 125.2)">3</text>
<text x="45" y="130.6">2</text>
<text x="35.3" y="137.9" transform="rotate(-90 35.3 137.9)">1</text>
<text x="78.7" y="147.1">2</text>
<text x="78.7" y="149.6">4</text>
<text x="87.6" y="147.1">1</text>
<text x="87.6" y="149.6">3</text>
<text x="230.9" y="146.8" transform="rotate(-90 230.9 146.8)">1</text>
<text x="248.9" y="145.8">10</text>
<text x="248.9" y="148.4">11</text>
<text x="271.1" y="145.8">9</text>
<text x="271.1" y="148.4">8</text>
<text x="292.7" y="148.4">3</text>
<text x="300.3" y="148.4">2</text>
<text x="78.7" y="152.2">6</text>
<text x="87.6" y="152.2">5</text>
<text x="248.9" y="150.9">12</text>
<text x="248.9" y="153.4">13</text>
<text x="248.9" y="156">14</text>
<text x="271.1" y="150.9">7</text>
<text x="271.1" y="153.4">6</text>
<text x="271.1" y="156">5</text>
<text x="296.9" y="155.7" transform="rotate(-90 296.9 155.7)">1</text>
<text x="248.9" y="158.5">15</text>
<text x="248.9" y="161.1">16</text>
<text x="271.1" y="158.5">4</text>
<text x="271.1" y="161.1">3</text>
<text x="248.9" y="163.6">17</text>
<text x="248.9" y="166.1">18</text>
<text x="271.1" y="163.6">2</text>
<text x="271.1" y="166.1">1</text>
<text x="59" y="196.6">2</text>
<text x="59" y="218.2">2</text>
</g>
<text font-size="1.8" fill="#840084" x="71.2" y="80.9">C14877</text>
<g font-size="1.2" fill="#840000">
<text x="92.4" y="52.8">XMIT-TX</text>
<text x="92.4" y="50.3">GPS-RX</text>
<text x="92.4" y="57.9">MOSI</text>
<text x="92.4" y="55.4">XMIT-RX</text>
<text x="92.4" y="60.5">MISO</text>
<text x="92.4" y="63">SCK</text>
<text x="92.4" y="75.7">BATT-SENSE</text>
<text x="92.4" y="83.3">SDA</text>
<text x="92.4" y="85.9">SCL</text>
<text x="114" y="88.4">RESET</text>
<text x="92.4" y="98.6">XMIT-PTT</text>
<text x="92.4" y="101.1">XMIT-TX-AUDIO</text>
<text x="196.9" y="99.8">SDA</text>
<text x="196.9" y="97.3">SCL</text>
<text x="92.4" y="103.6">XMIT-POWERSAVE</text>
<text x="92.4" y="111.3">GPS-TX</text>
<text x="92.4" y="108.7">GPS-EN</text>
<text x="50.5" y="131.6">RESET</text>
<text x="122.7" y="132.4" transform="rotate(-90 122.7 132.4)">XMIT-PTT</text>
<text x="91.2" y="148.1">MISO</text>
<text x="73" y="150.6">MOSI</text>
<text x="91.2" y="150.6">SCK</text>
<text x="91.2" y="153.2">RESET</text>
<text x="275.3" y="162.1">GPS-TX</text>
<text x="275.3" y="164.6">GPS-RX</text>
<text x="321" y="165.9">GPS-EN</text>
</g>
<text font-size="1.2" fill="#0f0f0f" x="144.8" y="205.5">BATT-SENSE</text>
<text font-size="1" fill="#840000" x="135.3" y="132.6" transform="rotate(-90 135.3 132.6)">SCK</text>
</svg>
